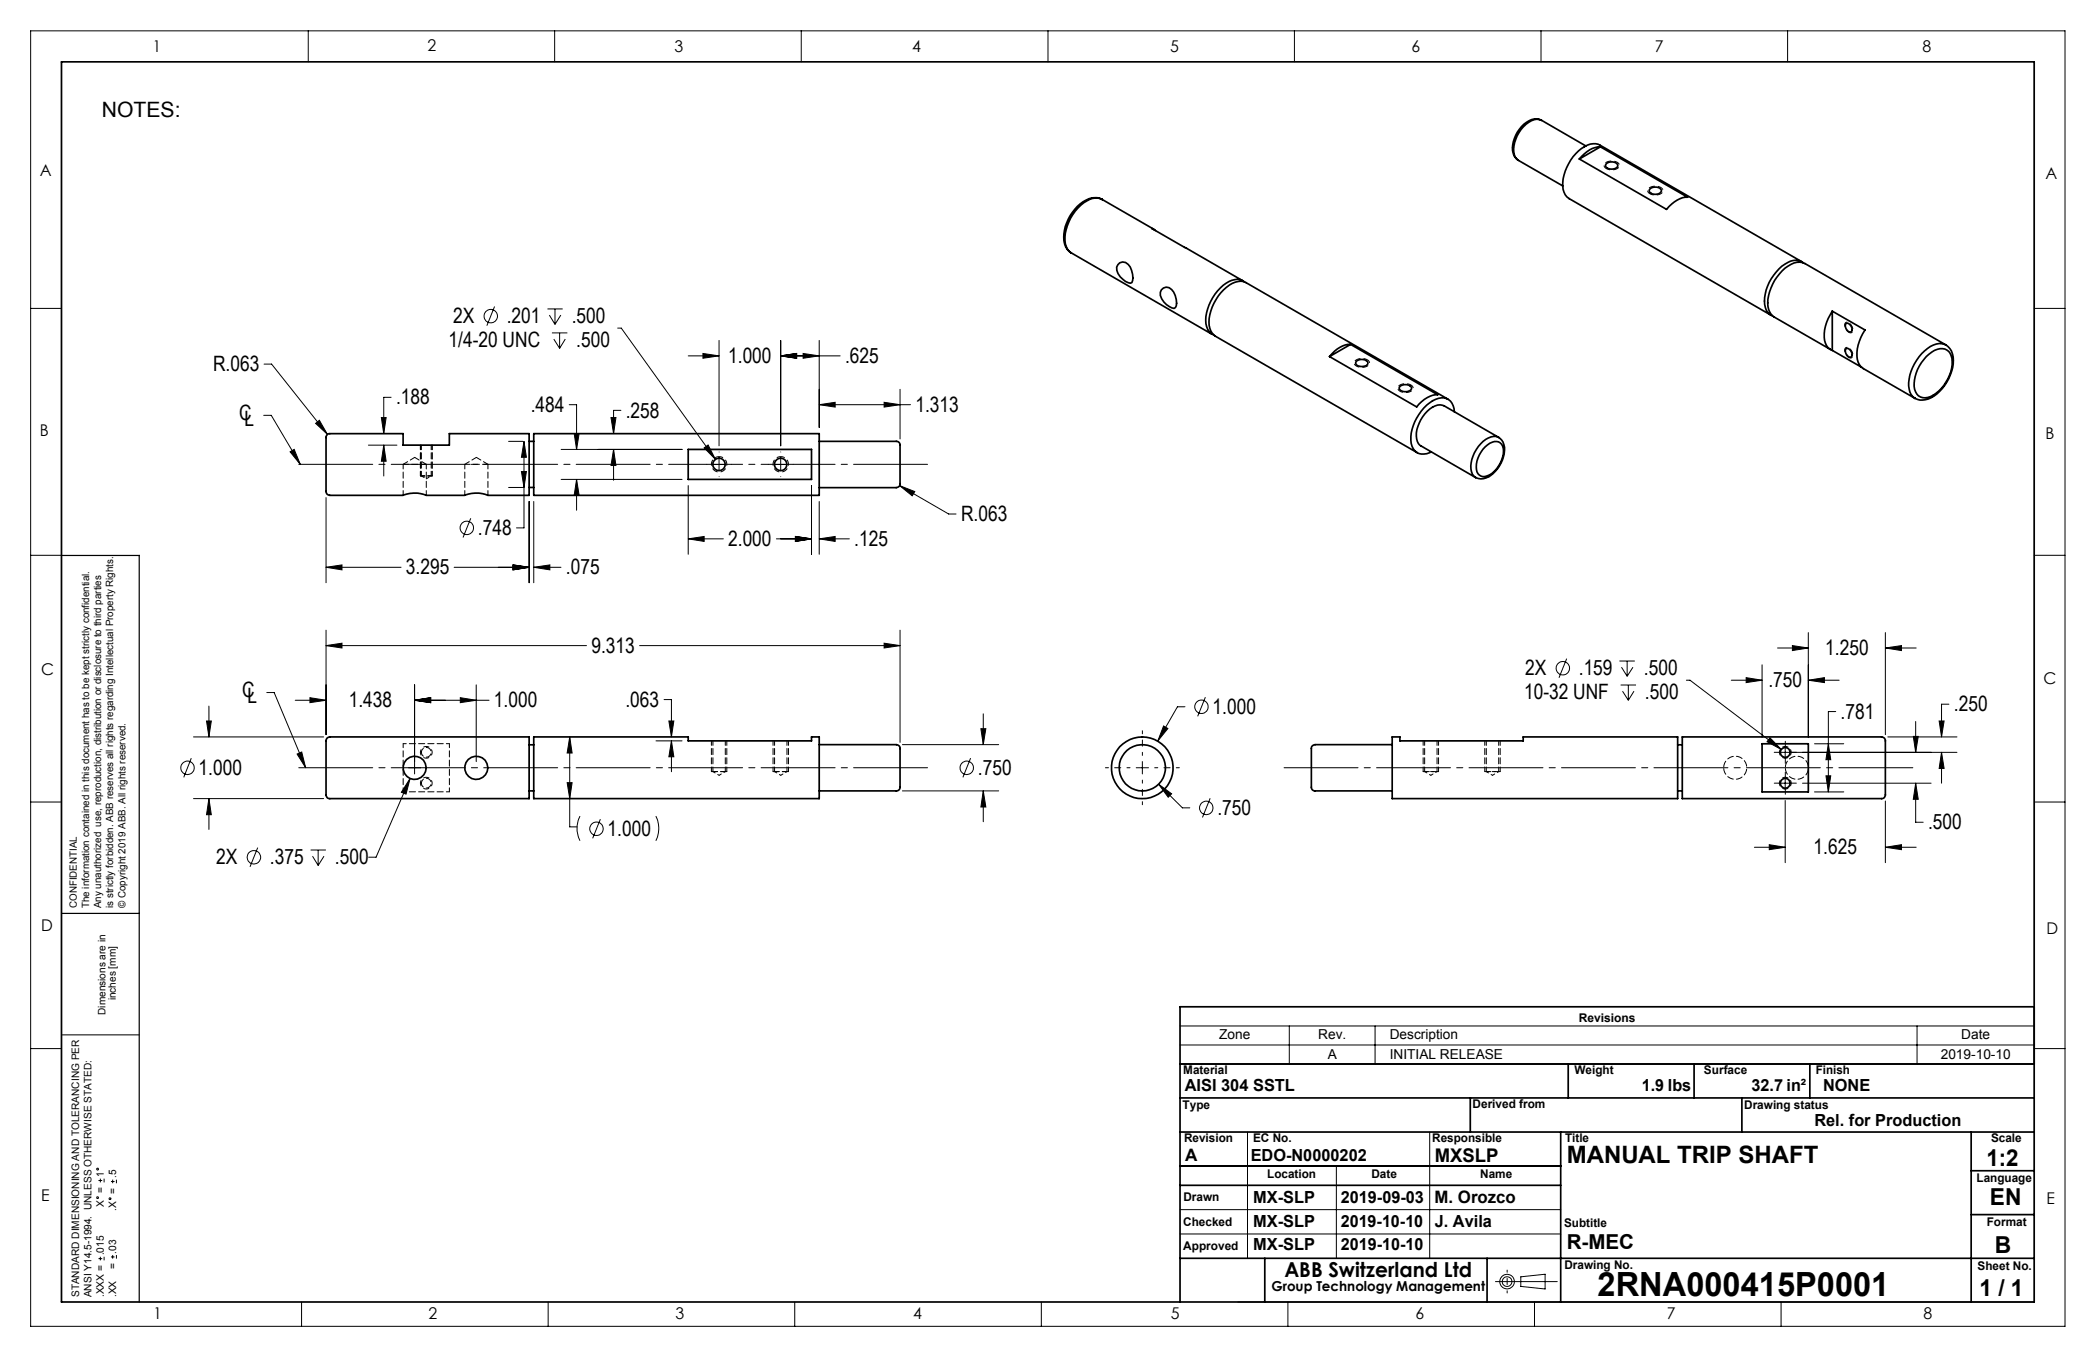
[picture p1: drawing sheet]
<svg xmlns="http://www.w3.org/2000/svg" width="432mm" height="279mm" viewBox="0 0 432 279" stroke-linecap="round" stroke-linejoin="round" font-family="sans-serif">
<g fill="none" stroke="#000" stroke-width=".21">
<path d="M6.3 6.3h419.1v266.8h-419.1zM63.5 6.3v6.4M114.3 6.3v6.4M165.1 6.3v6.4M215.9 6.3v6.4M266.7 6.3v6.4M317.5 6.3v6.4M368.3 6.3v6.4M6.3 63.5h6.4M54.4 75h1.6l11.5 14.4M101.9 63.1l-1.6 4M112.8 63.6h3.1"/>
<path d="M113.2 64.9l1.1 1.9M113.7 68.5h3.2M114.1 69.8l1.2 1.9M114.3 63.6v3.2M115.3 68.5v3.2M115.5 64.9l-1.2 1.9M116.5 69.8l-1.2 1.9M127.2 67.6h.8l19.4 27M141.8 73.3h6.3M144.8 72.8l3.3 .5-3.3 .5zM148.1 70.1v21.7M160.8 73.3l3.3-.5v1z"/>
<path d="M160.8 70.1v21.7M160.8 73.3h12.3M165.5 72.8l3.3 .5-3.3 .5zM168.8 70.1v17.9M419.1 63.5h6.3M54.3 85.5h1.6l6 10.1M59.8 93l.8-.5 1.3 3.1zM65 87.2l.8-.7 1.7 2.9zM75.9 91.7h5.9M78.6 86h1l-.5 3.3zM79.1 91.7l.5 3.3h-1zM79.1 91.7v6.3"/>
<path d="M80.6 81.8h-1.5v7.5M104.8 90.9h2.9M107.4 97.1h1l-.5 3.3zM107.9 90.9l.5 3.3h-1zM107.9 90.9v17.8h-1.5M115.6 98.7h24.9M115.6 92.5h24.9M117.3 83.3h1.5v9.2M118.3 89.3h1l-.5 3.2zM118.8 98.7l.5 3.3h-1zM118.8 98.7v6.4M125.9 86h1l-.5 3.3z"/>
<path d="M126.4 92.5l.5 3.3h-1zM126.4 92.5v6.4M127.9 84.5h-1.5v4.8M141.8 100v14.1M145.1 92.2l.8-.6 1.5 3zM146.9 95.6h2.5M148.1 94.4v2.5M159.6 95.6h2.5M160.8 94.4v2.5M167.2 100v14.1M168.8 83.3l3.2-.5v1zM168.8 83.3h18.8"/>
<path d="M182.1 82.8l3.3 .5-3.3 .5zM185.3 100l3.2 1.2-.6 .9zM185.3 100l10.1 5.8h1.6M185.4 80.2v10.2M6.3 114.3h6.4M67.2 116.8l3.2-.5v1zM67.2 102.4v17.6M67.2 116.8h15.4M93.6 116.8h15.4M97 106.7l-1.6 4M104.8 100.4h2.9M105.7 116.3l3.3 .5-3.3 .5z"/>
<path d="M109 103.3v16.7M110 116.8l3.3-.5v1zM110 116.8h5.6M110 103.3v16.7M141.8 110.9l3.3-.4v1zM141.8 110.9h7.2M159.9 110.9h7.3M163.9 110.5l3.3 .4-3.3 .6zM168.8 110.9l3.2-.4v1zM168.8 103.3v10.8M168.8 110.9h6.2M419.1 114.3h6.3"/>
<path d="M67.2 132.9l3.2-.5v1zM67.2 129.8v21.5M67.2 132.9h53.6M131.8 132.9h53.6M182.1 132.4l3.3 .5-3.3 .5zM185.4 129.8v23.1M322.8 135.6l-1.6 4M333.6 136.1h3.2M334 137.4l1.2 1.8M335.2 136.1v3.1M336.4 137.4l-1.2 1.8M359.7 139.5l3.3 .6-3.3 .4z"/>
<path d="M363 136.9v15M366.2 133.4h6.3M369.3 132.9l3.2 .5-3.2 .5zM372.5 130.2v21.7M388.4 133.4l3.3-.5v1zM388.4 130.2v21.1M388.4 133.4h6.4M39.4 156.1l-1.5 4M39.9 151.7h26.8M42.5 148.4h1l-.5 3.3zM43 145.4v6.3M55 142.6h1.5l6.5 15.5"/>
<path d="M60.8 144.2h6.4M61.2 155.3l1-.5 .8 3.3zM63.9 143.7l3.3 .5-3.3 .5zM84.1 158.1h2.6M85.4 144.2l3.3-.5v1zM85.4 141v18.3M85.4 144.2h15.4M94.8 143.7l3.3 .5-3.3 .5zM98.1 141v15.8M117.4 151.7l.5 3.3h-1.1zM117.4 151.7v18.6h1.5M135.1 152.5h5.4"/>
<path d="M136.8 144h1.5v7.7M137.8 148.4h1l-.5 3.3zM138.3 152.5l.5 3.3h-1zM138.3 152.5v6.4M185.9 153.3h19.8M200 156.1l-1.6 4M202.1 150h1l-.5 3.3zM202.6 147v6.3M234.1 158.1h2.5M235.3 156.8v2.5M239.7 149.5l.9 .5-2.1 2.6zM244.1 145.5h-1.5l-4.1 7.1"/>
<path d="M248.3 143.5l-1.6 4M333.9 141h3.1M334.3 142.3l1.2 1.9M335.5 141v3.2M336.6 142.3l-1.1 1.9M347.4 140.1h.8l18.8 14.2M356.7 140.1h6.3M364.6 151.9l2.4 2.4-3-1.6zM367.8 153.6v2.6M367.8 160v2.5M372.5 140.1l3.3-.6v1zM372.5 140.1h6.4"/>
<path d="M373.8 153.1h6M376.2 159.7h1l-.5 3.4zM376.7 153.1l.5 3.3h-1zM378.2 146.5h-1.5v16.6M388.9 151.7h14.3M394.2 151.6h1l-.5 3.3zM394.7 148.6v6.3M399.5 148.4h1l-.5 3.3zM400 154.9l.5 3.3h-1zM400 154.9v6.4M401.5 145h-1.5v6.7M403.2 154.9h-36.7"/>
<path d="M6.3 165.1h6.4M39.9 164.4h26.8M43 164.4l.5 3.3h-1zM43 164.4v6.4M53.1 174.5l-1.6 4M64 175h3.1M64.4 176.3l1.1 1.9M65.5 175v3.2M66.7 176.3l-1.2 1.9M84.5 160.3l-.9 3.2-.9-.4zM84.5 160.3l-7 16.2h-1.5M116.8 161.1h1.1l-.5 3.3z"/>
<path d="M119.5 168a5.7 5.7 0 0 0 0 5.1M123.7 168.7l-1.6 3.9M135.1 168a5.7 5.7 0 0 1 0 5.1M185.9 162.8h19.8M202.6 162.8l.5 3.4h-1zM202.6 162.8v6.4M238.7 161.5l2.7 1.9-.7 .7zM238.7 161.5l4.9 4.8h1.5M249.3 164.4l-1.6 3.9M361.4 174.4h6.4M364.5 173.9l3.3 .5-3.3 .5zM366.5 161.3h2.5"/>
<path d="M367.8 164.8v12.8M371.3 161.3h26.5M373.8 163.1h6M388.4 174.4l3.3-.5v1zM388.4 164.9v12.7M388.4 174.4h6.4M394.7 161.3l.5 3.3h-1zM394.7 161.3v8h1.5M419.1 165.1h6.3M6.3 215.9h6.4M12.7 213.1h16M243.1 211.2h176"/>
<path d="M243.1 215.2h176M265.6 211.2v7.9M283.3 211.2v7.9M394.9 211.2v7.9M419.1 215.9h6.3M257 233.1v26M294.5 233.1v26M20.3 259.2h.8M20.3 243.1h.8M20.7 242.7v.8M20.7 258.8v.7M21.4 242.7v.8"/>
<path d="M21.4 258.8v.7M22.9 258.8h.7M22.9 243.3h.7M23.2 242.9v.7M23.2 258.4v.8M24 242.9v.7M24 258.4v.8M243.1 249.1h78.4M243.1 254.1h78.4M275.3 240.1v19M62.1 268.1v5M112.9 268.1v5"/>
<path d="M163.7 268.1v5M214.5 268.1v5M255 268.1h164.1M265.3 268.1v5M308.1 263.9h12.7M313.3 262.9l5-.5v3l-5-.5zM316.1 268.1v5M366.9 268.1v5"/>
<circle cx="101.1" cy="65.1" r="1.38"/>
<circle cx="96.2" cy="108.7" r="1.38"/>
<circle cx="322" cy="137.6" r="1.39"/>
<circle cx="38.6" cy="158.1" r="1.38"/>
<circle cx="199.2" cy="158.1" r="1.39"/>
<circle cx="247.5" cy="145.5" r="1.38"/>
<circle cx="52.3" cy="176.5" r="1.39"/>
<circle cx="122.9" cy="170.6" r="1.39"/>
<circle cx="248.5" cy="166.4" r="1.39"/>
<circle cx="20.1" cy="240.7" r=".19"/>
<circle cx="20.1" cy="246.6" r=".19"/>
<circle cx="22.7" cy="246.8" r=".19"/>
<circle cx="310.5" cy="263.9" r="1.49"/>
<circle cx="310.5" cy="263.9" r="1"/>
</g>
<path d="M310.5 261.5v4.7" fill="none" stroke="#000" stroke-width=".21" stroke-dasharray="15.2 1.3 1.3 1.3" stroke-dashoffset="14.8"/>
<path d="M12.7 114.4h16M28.7 114.3v153.8M12.7 188.1h16" fill="none" stroke="#000" stroke-width=".25"/>
<g fill="none" stroke="#000" stroke-width=".35">
<path d="M12.7 12.7h406.4v255.4h-406.4zM317.6 24.8a3.1 3.1 0 0 0-3.7 .8 6.5 6.5 0 0 0-2.2 6 2.36 2.36 0 0 0 1.1 1.4M326.7 30.1l-9.3-5.4a3.9 3.9 0 0 0-4 1.9 6.1 6.1 0 0 0-1.3 5.7l.7 .7 9.1 5.3M329.7 30.2l18 10.4a5.8 5.8 0 0 0-4.4 2.5l-17.9-10.4M329.7 30.2a5.7 5.7 0 0 0-4.3 2.5M329.7 30.2l-4.3 2.5M330.9 33.8a1.61 1.61 0 0 1 2.4 .2 1.09 1.09 0 0 1-1.5 .8 .97 .97 0 0 1-1-.8zM339.9 38.9a1.61 1.61 0 0 1 2.4 .3 1.4 1.4 0 0 1-2.4 .4l-.1-.2zM220.6 52l29.1 16.8M227 41.1a3.5 3.5 0 0 0-3.8 .7 9.7 9.7 0 0 0-3.7 8.4 2.88 2.88 0 0 0 1.1 1.8M227 41.1l10.7 6.1M227 41.1h.1"/>
<path d="M227.1 41.1a3.7 3.7 0 0 0-4 .5 9 9 0 0 0-3.8 8.6 2.98 2.98 0 0 0 1.3 1.8M230.7 54.1a1.74 1.74 0 0 1 2.4 1.6 3.2 3.2 0 0 1 .1 2.5 1.73 1.73 0 0 1-1.8-.7 2.99 2.99 0 0 1-1.4-2.5zM238 47.4l-.7-.3 18.7 10.7M239.3 59.7a1.45 1.45 0 0 1 1.4-.6 1.45 1.45 0 0 1 1.1 1 3.7 3.7 0 0 1 .3 3.2l-.2 .2a3.6 3.6 0 0 1-2.9-3.3zM256.4 58a3.5 3.5 0 0 0-4.4 .8 10 10 0 0 0-3.6 7.8 2.72 2.72 0 0 0 1.6 2.4M371.2 53.9l-41.6-24a3.5 3.5 0 0 0-3.8 .7 9.7 9.7 0 0 0-3.8 8.4 2.81 2.81 0 0 0 1.3 1.9l41.5 24M371.5 54.1a2.98 2.98 0 0 0-3.8 .3 9.2 9.2 0 0 0-4 8.9 2.46 2.46 0 0 0 1.5 1.8M278.2 70.9a5.7 5.7 0 0 0-4.3 2.5M278.2 70.9l18 10.4a5.7 5.7 0 0 0-4.3 2.5l-18-10.4M278.2 70.9l-4.3 2.5M279.4 74.4a1.65 1.65 0 0 1 2.4 .2 1.06 1.06 0 0 1-1.4 .9 .91 .91 0 0 1-1.1-.9zM288.4 79.6a1.68 1.68 0 0 1 2.4 .2 1.11 1.11 0 0 1-1.5 .8 .76 .76 0 0 1-.8-.2 .76 .76 0 0 1-.1-.8z"/>
<path d="M377.5 64.1a8.2 8.2 0 0 0-1.4 6.6 2.23 2.23 0 0 0 1.4 1.4M377.5 64.1l6.7 3.8a8.2 8.2 0 0 0-1.4 6.7l.6 .9 .5 .4 10.6 6.1a3.2 3.2 0 0 1-1.3-3.2 9.8 9.8 0 0 1 5.1-7.8 2.89 2.89 0 0 1 2.6 0M377.5 72.1l6 3.5M377.5 64.1v8M380.3 71.8a1.15 1.15 0 0 1 1.1 1.7 1.17 1.17 0 0 1-1.1-1.7zM380.3 66.6a1.15 1.15 0 0 1 1.1 1.7 1.17 1.17 0 0 1-1.1-1.7zM396.8 73.4l.6-.5a2.95 2.95 0 0 1 4.1-.5 5.2 5.2 0 0 1-.2 5.6 6.8 6.8 0 0 1-4.7 3.9 2.4 2.4 0 0 1-2.3-2.9 8.7 8.7 0 0 1 2.5-5.6zM400.9 71l-29.2-16.8a3.3 3.3 0 0 0-3.3 .6 9.7 9.7 0 0 0-4.2 8.2 3.1 3.1 0 0 0 1.3 2.3l11.6 6.7M400.9 71h.1M400.9 71a4.3 4.3 0 0 1 1.4 4.7 9.1 9.1 0 0 1-5.1 6.5 3 3 0 0 1-2.7-.2M67.4 89.5l.4-.2h15.2v2.4h9.6v-2.4h16.4v12.7h-8.5a6.3 6.3 0 0 0-4.7 0h-8a6.3 6.3 0 0 0-4.7 0h-15.2a1 1 0 0 1-.7-1.4v-10.7zM109 90.9h1"/>
<path d="M110 89.3h58.8v12.7h-58.8zM141.8 92.5h25.4v6.2h-25.4zM168.8 90.9h15.8a.92 .92 0 0 1 .8 1.3v6.9a.96 .96 0 0 1-.8 1.3h-15.8M294.1 84.6a3.3 3.3 0 0 1 3.4-1l11.3 6.5a3.2 3.2 0 0 0-3.8 1.3 6.2 6.2 0 0 0-1.7 6.2l.7 .7-11.2-6.5a3.3 3.3 0 0 1-.7-4l.6-1.4zM298.3 82.2l-41.6-24a3.6 3.6 0 0 0-4 1 9.9 9.9 0 0 0-3.6 7.8 3.1 3.1 0 0 0 1.3 2.2l41.6 24M299.6 84.8a2.6 2.6 0 0 0-1.1-2.5 2.6 2.6 0 0 0-2.8-.1 9.5 9.5 0 0 0-5 9.1 2.57 2.57 0 0 0 4.2 1.7M306 92a2.59 2.59 0 0 1 3.1-.8 3.5 3.5 0 0 1 0 4.2 4.4 4.4 0 0 1-3.6 2.7 1.71 1.71 0 0 1-1.4-2 6 6 0 0 1 1.9-4.1zM308.8 90.1a3.3 3.3 0 0 1 .9 3.9 5.7 5.7 0 0 1-4.7 4.6l-1-.3M109 100.4h1M67.4 152l.5-.3h41.1v12.7h-41.1a.96 .96 0 0 1-.7-1.3v-9.4a2.48 2.48 0 0 1 .2-1.7zM109 153.4h1M110 151.7h31.8v.8h25.4v-.8h1.6v12.7h-58.8z"/>
<path d="M168.8 153.3h15.8a.93 .93 0 0 1 .8 1.4v6.8a.94 .94 0 0 1-.8 1.3h-15.8M286.8 153.3h-15.9a.93 .93 0 0 0-.7 1.4v6.8a.94 .94 0 0 0 .7 1.3h15.9M286.8 151.7h1.6v.8h25.4v-.8h31.8v12.7h-58.8zM345.6 153.4h1M346.6 151.7h41a.9 .9 0 0 1 .8 1.2v10.2a.99 .99 0 0 1-.8 1.3h-41zM363 153.1h9.5v10h-9.5zM109 162.8h1M345.6 162.8h1M323.1 219.1v7M349 219.1v7M372.9 219.1v7M419.1 207.3h-176v60.8"/>
<path d="M419.1 219.1h-176M243.1 233.1h176M243.1 226.1h176M302.9 226.1v7M321.5 233.1v35M358.8 226.1v7M406.1 233.1v35M243.1 259.1h176M243.1 244.1h78.4M243.1 240.1h78.4M260.6 259.1v9M306.4 259.1v9"/>
<path d="M406.1 241.1h13M406.1 250.1h13"/>
<circle cx="148.1" cy="95.6" r="1.29"/>
<circle cx="160.8" cy="95.6" r="1.29"/>
<circle cx="85.4" cy="158.1" r="2.39"/>
<circle cx="98.1" cy="158.1" r="2.39"/>
<circle cx="235.3" cy="158.1" r="6.3"/>
<circle cx="235.3" cy="158.1" r="4.8"/>
<circle cx="367.8" cy="154.9" r="1"/>
<circle cx="367.8" cy="161.3" r="1"/>
</g>
<path d="M87.8 156.1a1.21 1.21 0 0 0 1.1-1.8 1.21 1.21 0 0 0-2.1-.1 1.21 1.21 0 0 0 .9 1.9h.1M367.8 156.1a1.21 1.21 0 0 1-1.1-1.8 1.21 1.21 0 0 1 2.1-.1 1.21 1.21 0 0 1-.8 1.9h-.2M87.8 162.5a1.21 1.21 0 0 0 1.1-1.8 1.21 1.21 0 0 0-2.1-.1 1.21 1.21 0 0 0 .9 1.8l.1 .1M367.8 162.5a1.21 1.21 0 0 1-1.1-1.8 1.21 1.21 0 0 1 2.1-.1 1.21 1.21 0 0 1-.8 1.8l-.2 .1" fill="none" stroke="#000" stroke-width=".21" stroke-dasharray="1.3 .6" stroke-dashoffset=".7" stroke-linecap="butt"/>
<path d="M330.9 34.7a.75 .75 0 0 1-.4-.8 .75 .75 0 0 1 .7-.6 1.82 1.82 0 0 1 2.4 .7 1.72 1.72 0 0 1-2.4 .8l-.3-.1M339.9 39.9a.75 .75 0 0 1-.4-.9 .75 .75 0 0 1 .7-.5 1.82 1.82 0 0 1 2.4 .7 1.72 1.72 0 0 1-2.4 .8l-.3-.1M281.7 74.1a.75 .75 0 0 1 .4 .8 .75 .75 0 0 1-.7 .6 1.82 1.82 0 0 1-2.4-.7 1.72 1.72 0 0 1 2.4-.9l.3 .2M290.7 79.3a.75 .75 0 0 1 .4 .8 .75 .75 0 0 1-.8 .6 1.82 1.82 0 0 1-2.3-.7 1.72 1.72 0 0 1 2.4-.9l.3 .2M148.1 94a1.59 1.59 0 0 1 1.4 2.3 1.59 1.59 0 0 1-2.7 .2 1.59 1.59 0 0 1 1.2-2.5h.1M160.8 94a1.59 1.59 0 0 1 1.4 2.3 1.59 1.59 0 0 1-2.7 .2 1.59 1.59 0 0 1 1.2-2.5h.1" fill="none" stroke="#000" stroke-width=".21" stroke-dasharray="1.3 .6" stroke-dashoffset=".4" stroke-linecap="butt"/>
<path d="M380.9 68.4a1.44 1.44 0 0 1-.6-2 1.39 1.39 0 0 1 1.2 2.1l-.6-.1M380.9 73.6a1.44 1.44 0 0 1-.6-2 1.39 1.39 0 0 1 1.2 2.1l-.6-.1" fill="none" stroke="#000" stroke-width=".21" stroke-dasharray="1.3 .6" stroke-dashoffset=".5" stroke-linecap="butt"/>
<path d="M232.8 158.1h-5.1M235.3 155.5v-5M237.9 158.1h5.1M235.3 160.6v5.1" fill="none" stroke="#000" stroke-width=".21" stroke-dasharray="15.2 1.3 1.3 1.3" stroke-dashoffset="14.6"/>
<path d="M60.8 95.6h131M60.8 158.1h131M394.8 158.1h-131" fill="none" stroke="#000" stroke-width=".21" stroke-dasharray="15.2 1.3 1.3 1.3" stroke-dashoffset="-.7"/>
<g fill="none" stroke="#000" stroke-width=".21" stroke-dasharray="1.3 .6" stroke-dashoffset=".3">
<path d="M83.1 95.6v6.4M86.6 91.6v6.4M86.8 91.6v6.4M88.8 98v-6.4M89 91.6v6.4M95.8 95.6v6.4M87.8 102v-6.4M100.5 102v-6.4M86.8 154.9a1.01 1.01 0 0 1 1.4-.9 1.01 1.01 0 0 1 .3 1.6 1.01 1.01 0 0 1-1.6-.4l-.1-.3M146.6 152.5v6.4M146.9 158.9h2.5M146.9 152.5v6.4"/>
<path d="M149.4 158.9v-6.4M149.7 152.5v6.4M159.3 152.5v6.4M159.6 158.9h2.5M159.6 152.5v6.4M162.1 158.9v-6.4M162.4 152.5v6.4M293.2 152.5v6.4M293.5 152.5v6.4M296 158.9v-6.4M296.4 152.5v6.4M305.9 152.5v6.4"/>
<path d="M306.2 152.5v6.4M308.7 158.9v-6.4M309.1 152.5v6.4M86.8 161.2a1.01 1.01 0 0 1 1.4-.9 1.01 1.01 0 0 1 .3 1.7 1.01 1.01 0 0 1-1.6-.4l-.1-.4"/>
</g>
<path d="M146.6 158.9h3.1M159.3 158.9h3.1M293.2 158.9h3.2M305.9 158.9h3.2" fill="none" stroke="#000" stroke-width=".21" stroke-dasharray="1.3 .6"/>
<path d="M86.6 98h2.4M83.1 163v-9.9M92.6 163v-9.9" fill="none" stroke="#000" stroke-width=".21" stroke-dasharray="1.3 .6" stroke-dashoffset=".4"/>
<g fill="none" stroke="#000" stroke-width=".21" stroke-dasharray="15.2 1.3 1.3 1.3">
<path d="M145.6 95.6h.1M148.1 93.1h.1M148.1 98.1v.1M150.7 95.6h.1M158.3 95.6h.1M160.8 93.1h.1M160.8 98.1v.1M163.4 95.6h.1M366.5 154.9h-1M367.8 160v-1M367.8 153.6v-1M367.8 156.2v1"/>
<path d="M369.1 154.9h1M366.5 161.2h-1M367.8 162.5v1M369.1 161.2h1"/>
</g>
<g fill="#000">
<path d="M61.2 155.3l1-.5 .8 3.3zM59.8 93l.8-.5 1.3 3.1z"/>
<path d="M84.5 160.3l-1.8 2.8 .9 .4zM137.8 148.4h1l-.5 3.3zM138.3 152.5l.5 3.3h-1zM117.4 151.7l.5 3.3h-1.1zM116.8 161.1h1.1l-.5 3.3zM43 164.4l.5 3.3h-1zM42.5 148.4h1l-.5 3.3zM202.1 150h1l-.5 3.3zM202.6 162.8l.5 3.4h-1zM63.9 143.7l3.3 .5-3.3 .5zM85.4 144.2l3.3-.5v1zM67.2 132.9l3.2-.5v1zM182.1 132.4l3.3 .5-3.3 .5zM85.4 144.2l3.3-.5v1zM94.8 143.7l3.3 .5-3.3 .5zM238.7 161.5l2 2.6 .7-.7zM239.7 149.5l-1.2 3.1 2.1-2.6zM369.3 132.9l3.2 .5-3.2 .5zM388.4 133.4l3.3-.5v1zM359.7 139.5l3.3 .6-3.3 .4zM372.5 140.1l3.3-.6v1zM400 154.9l.5 3.3h-1zM399.5 148.4h1l-.5 3.3zM394.7 161.3l.5 3.3h-1zM394.2 151.6h1l-.5 3.3zM364.6 151.9l-.6 .8 3 1.6zM376.2 159.7h1l-.5 3.4zM376.7 153.1l.5 3.3h-1zM364.5 173.9l3.3 .5-3.3 .5zM388.4 174.4l3.3-.5v1zM67.2 116.8l3.2-.5v1zM105.7 116.3l3.3 .5-3.3 .5zM105.7 116.3l3.3 .5-3.3 .5zM110 116.8l3.3-.5v1zM168.8 83.3l3.2-.5v1zM182.1 82.8l3.3 .5-3.3 .5zM168.8 110.9l3.2-.4v1zM163.9 110.5l3.3 .4-3.3 .6zM163.9 110.5l3.3 .4-3.3 .6zM141.8 110.9l3.3-.4v1zM144.8 72.8l3.3 .5-3.3 .5zM160.8 73.3l3.3-.5v1zM118.8 98.7l.5 3.3h-1zM118.3 89.3h1l-.5 3.2zM125.9 86h1l-.5 3.3zM126.4 92.5l.5 3.3h-1zM78.6 86h1l-.5 3.3zM79.1 91.7l.5 3.3h-1zM65 87.2l2.5 2.2-1.7-2.9zM185.3 100l2.6 2.1 .6-.9zM145.1 92.2l2.3 2.4-1.5-3zM107.4 97.1h1l-.5 3.3zM107.9 90.9l.5 3.3h-1zM165.5 72.8l3.3 .5-3.3 .5zM160.8 73.3l3.3-.5v1z"/>
</g>
<path d="M86.8 98h2M86.8 98l1 .6M87.8 98.6l1-.6M92.6 153.1h-9.5M293.5 158.9h1.3M294.8 158.9h1.2M306.2 158.9h1.3M307.5 158.9h1.2M83.1 163h9.5" fill="none" stroke="#000" stroke-width=".21" stroke-dasharray="1.3 .6" stroke-dashoffset=".6"/>
<path d="M146.9 158.9l1.2 .7M148.1 159.6l1.3-.7M159.6 158.9l1.2 .7M160.8 159.6l1.3-.7M293.5 158.9l1.3 .7M294.8 159.6l1.2-.7M306.2 158.9l1.3 .7M307.5 159.6l1.2-.7" fill="none" stroke="#000" stroke-width=".21" stroke-dasharray="1.3 .6" stroke-dashoffset=".7"/>
<path d="M355.1 158.1a2.38 2.38 0 0 1 3.4-2.2 2.38 2.38 0 0 1 .5 4 2.38 2.38 0 0 1-3.8-1.3l-.1-.5M367.8 158.1a2.38 2.38 0 0 1 3.4-2.2 2.38 2.38 0 0 1 .5 4 2.38 2.38 0 0 1-3.8-1.3l-.1-.5" fill="none" stroke="#000" stroke-width=".21" stroke-dasharray="1.3 .6" stroke-dashoffset="-.2"/>
<path d="M85.4 94.2l-2.3 1.4M87.8 95.6h-4.7M87.8 95.6l-2.4-1.4M98.1 94.2l-2.3 1.4M100.5 95.6h-4.7M100.5 95.6l-2.4-1.4" fill="none" stroke="#000" stroke-width=".21" stroke-dasharray="1.3 .6" stroke-dashoffset=".2"/>
<text font-size="6.9" x="329.1" y="266.9">2RNA000415P0001</text>
<text font-size="4.9" x="322.8" y="239.4">MANUAL TRIP SHAFT</text>
<g font-size="4.8">
<text x="409.2" y="240">1:2</text>
<text x="410" y="248.2">EN</text>
<text x="411" y="257.9">B</text>
<text x="407.8" y="266.9">1 / 1</text>
</g>
<g font-size="4.4">
<text x="21" y="24">NOTES:</text>
<text x="92.4" y="71.5">1/4-20 UNC</text>
<text x="93.3" y="66.6">2X</text>
<text x="104.4" y="66.6">.201</text>
<text x="117.8" y="66.6">.500</text>
<text x="118.7" y="71.5">.500</text>
<text x="43.9" y="76.4">R.063</text>
<text x="150" y="74.7">1.000</text>
<text x="174.1" y="74.7">.625</text>
<text x="81.6" y="83.3">.188</text>
<text x="49.3" y="86.5">C</text>
<text x="50.4" y="87.7">L</text>
<text x="109.3" y="84.8">.484</text>
<text x="128.9" y="86">.258</text>
<text x="188.6" y="84.8">1.313</text>
<text x="198" y="107.3">R.063</text>
<text x="98.5" y="110.2">.748</text>
<text x="150" y="112.4">2.000</text>
<text x="176" y="112.4">.125</text>
<text x="83.6" y="118.3">3.295</text>
<text x="116.6" y="118.3">.075</text>
<text x="121.8" y="134.4">9.313</text>
<text x="376" y="134.9">1.250</text>
<text x="49.9" y="143.6">C</text>
<text x="314" y="144">10-32 UNF</text>
<text x="314.2" y="139">2X</text>
<text x="325.3" y="139.1">.159</text>
<text x="338.7" y="139.1">.500</text>
<text x="338.9" y="144">.500</text>
<text x="364.3" y="141.5">.750</text>
<text x="51" y="144.8">L</text>
<text x="71.8" y="145.6">1.438</text>
<text x="101.8" y="145.6">1.000</text>
<text x="128.9" y="145.5">.063</text>
<text x="249.8" y="147">1.000</text>
<text x="379.2" y="148">.781</text>
<text x="402.5" y="146.5">.250</text>
<text x="40.9" y="159.6">1.000</text>
<text x="201.5" y="159.6">.750</text>
<text x="250.8" y="167.8">.750</text>
<text x="125.2" y="172.1">1.000</text>
<text x="397.2" y="170.8">.500</text>
<text x="44.5" y="178">2X</text>
<text x="55.6" y="178">.375</text>
<text x="69" y="178">.500</text>
<text x="373.6" y="175.9">1.625</text>
</g>
<g font-size="4.2">
<text x="322.8" y="257.3">R-MEC</text>
<text x="264.6" y="263">ABB Switzerland Ltd</text>
</g>
<text font-size="3.9" x="295.6" y="239.3">MXSLP</text>
<g font-size="3.5">
<text x="244.2" y="239">A</text>
<text x="295.5" y="247.7">M. Orozco</text>
</g>
<g font-size="3.4">
<text x="244.1" y="224.7">AISI 304 SSTL</text>
<text x="338.3" y="224.6">1.9 lbs</text>
<text x="360.8" y="224.6">32.7 in²</text>
<text x="375.6" y="224.6">NONE</text>
<text x="373.8" y="231.9">Rel. for Production</text>
<text x="257.7" y="239">EDO-N0000202</text>
<text x="258.2" y="247.6">MX-SLP</text>
<text x="276.2" y="247.6">2019-09-03</text>
<text x="258.2" y="252.5">MX-SLP</text>
<text x="258.2" y="257.4">MX-SLP</text>
<text x="276.2" y="252.5">2019-10-10</text>
<text x="276.2" y="257.4">2019-10-10</text>
<text x="295.6" y="252.6">J. Avila</text>
</g>
<g font-size="3.3">
<text x="31.5" y="10.7">1</text>
<text x="88.1" y="10.5">2</text>
<text x="139" y="10.7">3</text>
<text x="187.9" y="10.7">4</text>
<text x="241" y="10.7">5</text>
<text x="290.8" y="10.7">6</text>
<text x="340.9" y="10.7">7</text>
<text x="396.1" y="10.7">8</text>
<text x="8.2" y="36.2">A</text>
<text x="421.4" y="36.8">A</text>
<text x="8.2" y="89.8">B</text>
<text x="421.4" y="90.4">B</text>
<text x="8.5" y="139">C</text>
<text x="421" y="140.8">C</text>
<text x="8.5" y="191.8">D</text>
<text x="421.6" y="192.3">D</text>
<text x="8.5" y="247.3">E</text>
<text x="421.6" y="247.9">E</text>
<text x="31.7" y="271.7">1</text>
<text x="88.3" y="271.5">2</text>
<text x="139.2" y="271.7">3</text>
<text x="188.1" y="271.6">4</text>
<text x="241.2" y="271.6">5</text>
<text x="291.6" y="271.6">6</text>
<text x="343.4" y="271.6">7</text>
<text x="396.3" y="271.6">8</text>
</g>
<g font-size="2.8">
<text x="251.2" y="213.9">Zone</text>
<text x="271.6" y="213.9">Rev.</text>
<text x="286.3" y="213.9">Description</text>
<text x="404" y="213.9">Date</text>
<text x="273.5" y="218.1">A</text>
<text x="286.3" y="218.1">INITIAL RELEASE</text>
<text x="399.8" y="218.1">2019-10-10</text>
<text x="261.9" y="265.9">Group Technology Management</text>
</g>
<g font-size="2.5">
<text x="325.3" y="210.3">Revisions</text>
<text x="243.8" y="221.2">Material</text>
<text x="324.4" y="221.2">Weight</text>
<text x="351" y="221.2">Surface</text>
<text x="374.1" y="221.2">Finish</text>
<text x="243.6" y="228.3">Type</text>
<text x="303.4" y="228.2">Derived from</text>
<text x="359.3" y="228.2">Drawing status</text>
<text x="243.9" y="235.2">Revision</text>
<text x="258.2" y="235.2">EC No.</text>
<text x="295.1" y="235.2">Responsible</text>
<text x="322.4" y="235.2">Title</text>
<text x="410.2" y="235.2">Scale</text>
<text x="261.1" y="242.6">Location</text>
<text x="282.5" y="242.5">Date</text>
<text x="304.9" y="242.5">Name</text>
<text x="407.2" y="243.3">Language</text>
<text x="243.8" y="247.3">Drawn</text>
<text x="243.8" y="252.3">Checked</text>
<text x="243.8" y="257.3">Approved</text>
<text x="322.2" y="252.6">Subtitle</text>
<text x="409.3" y="252.4">Format</text>
<text x="322.3" y="261.3">Drawing No.</text>
<text x="407.4" y="261.4">Sheet No.</text>
</g>
<g font-size="2.1">
<text x="15.8" y="187" transform="rotate(-90 15.8 187)">CONFIDENTIAL</text>
<text x="18.3" y="187" transform="rotate(-90 18.3 187)">The information contained in this document has to be kept strictly confidential.</text>
<text x="20.8" y="187" transform="rotate(-90 20.8 187)">Any unauthorized use, reproduction, distribution or disclosure to third parties</text>
<text x="23.3" y="187" transform="rotate(-90 23.3 187)">is strictly forbidden. ABB reserves all rights regarding Intellectual Property Rights.</text>
<text x="25.8" y="187" transform="rotate(-90 25.8 187)">© Copyright 2019 ABB. All rights reserved.</text>
<text x="21.7" y="209" transform="rotate(-90 21.7 209)">Dimensions are in</text>
<text x="23.8" y="206" transform="rotate(-90 23.8 206)">inches [mm]</text>
<text x="21.4" y="245.6" transform="rotate(-90 21.4 245.6)">=</text>
<text x="21.4" y="242.4" transform="rotate(-90 21.4 242.4)">1</text>
<text x="24" y="245.8" transform="rotate(-90 24 245.8)">=</text>
<text x="24" y="242.6" transform="rotate(-90 24 242.6)">.5</text>
<text x="21.4" y="248.6" transform="rotate(-90 21.4 248.6)">X</text>
<text x="24" y="249.4" transform="rotate(-90 24 249.4)">.X</text>
<text x="21.4" y="258.5" transform="rotate(-90 21.4 258.5)">.015</text>
<text x="24" y="261.4" transform="rotate(-90 24 261.4)">=</text>
<text x="24" y="258.1" transform="rotate(-90 24 258.1)">.03</text>
<text x="16.3" y="267.1" transform="rotate(-90 16.3 267.1)">STANDARD DIMENSIONING AND TOLERANCING PER</text>
<text x="18.9" y="267.1" transform="rotate(-90 18.9 267.1)">ANSI Y14.5-1994. UNLESS OTHERWISE STATED:</text>
<text x="21.4" y="267.1" transform="rotate(-90 21.4 267.1)">.XXX =</text>
<text x="24" y="267.1" transform="rotate(-90 24 267.1)">.XX</text>
</g>
</svg>
